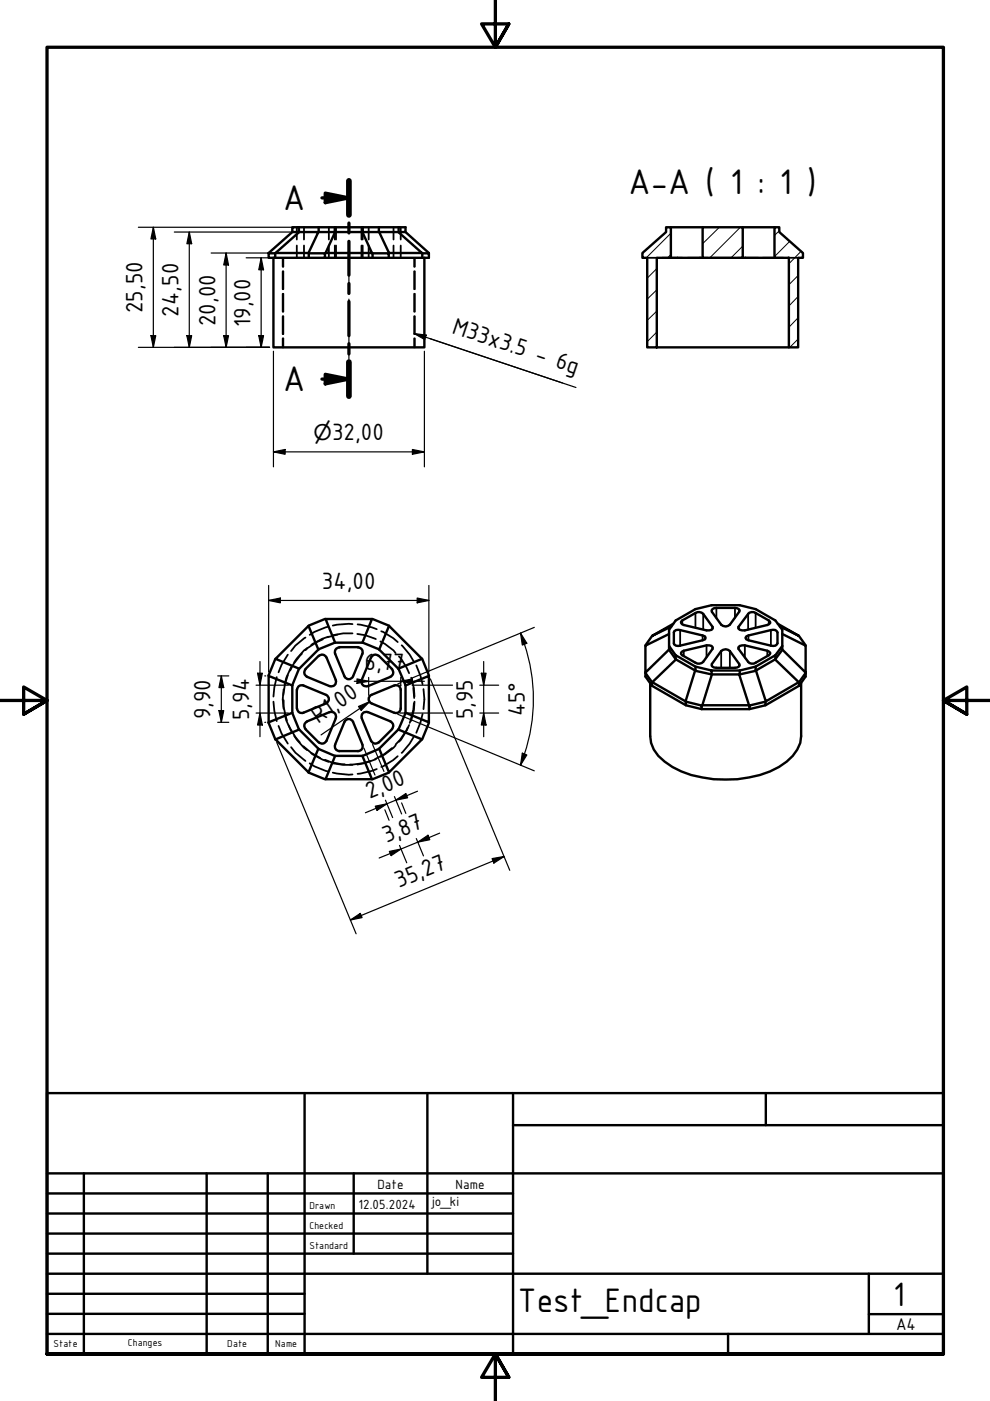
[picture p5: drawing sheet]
<svg xmlns="http://www.w3.org/2000/svg" width="210mm" height="297mm" viewBox="0 0 210 297" stroke-linecap="round" stroke-linejoin="round" font-family="sans-serif">
<!-- layer: Hatch (ISO) -->
<g fill="none" stroke="#000" stroke-width=".21">
<path d="M139.3 56.9l-2.1 2.1M142.2 54l-.7 .7M142.2 49.5l-5.2 5.2M152.5 48.2l-3.5 3.5M157 48.2l-6.5 6.5M157.5 52.2l-2.5 2.5M165.2 48.9l-1 1M167.4 51.2l-3.2 3.2M169.2 58.4l-1.9 2M169.8 53.3l-2.5 2.6M139.3 70.4l-2.1 2M139.3 66l-2.1 1.9"/>
<path d="M139.3 61.5l-2.1 1.9M169.2 71.9l-1.8 1.7M169.2 67.4l-1.9 2M169.2 62.9l-1.9 2"/>
</g>
<!-- layer: Hidden (ISO) -->
<g fill="none" stroke="#000" stroke-width=".38">
<path d="M59.9 54.7v1.9M59.9 57.5v3.8M60.1 54.7v1.9M60.1 57.5v3.8M62.9 48.2v2.6M62.9 52.1v2.6M64.5 48.2v2.6M64.5 52.1v2.6M69.7 48.2v2.6M69.7 52.1v2.6M71 48.2v2.6M71 52.1v2.6"/>
<path d="M71.2 48.2v2.6M71.2 52.1v2.6M76.6 48.2v2.6M76.6 52.1v2.6M76.9 48.2v2.6M76.9 52.1v2.6M78.2 48.2v2.6M78.2 52.1v2.6M83.4 48.2v2.6M83.4 52.1v2.6M85 48.2v2.6M85 52.1v2.6"/>
<path d="M87.8 54.7v1.9M87.8 57.5v3.8M87.9 54.7v1.9M87.9 57.5v3.8M137.2 54.7h2.2M140.4 54.7h4.3M145.7 54.7h4.4M151.1 54.7h4.3M156.4 54.7h4.3M161.7 54.7h4.4M167.1 54.7h2.1M59.9 62.3v3.8"/>
<path d="M59.9 67v3.9M59.9 71.7v1.9M60.1 62.3v3.8M60.1 67v3.9M60.1 71.7v1.9M87.8 62.3v3.8M87.8 67v3.9M87.8 71.7v1.9M87.9 62.3v3.8M87.9 67v3.9M87.9 71.7v1.9M61 138.8l-1.3 2.2-.6 1.5"/>
<path d="M64 138.6l-1.8 2.3-.7 1.3M64.8 135.2l-2.2 1.7-.9 1.1M65.2 137.4l-.7 .5-2.1 2.5M68.5 135.6l-1.3 .5-2.4 1.7M69.5 132.9l-2.8 1.1-1 .6M69.7 135l-1.4 .4-2.3 1.4M71.6 134.5l-2.2 .6M74.7 132.3l-3.3 .1-.9 .2M74.7 134.3h-1.9l-2.2 .4M75.8 134.4l1.6 .3 2.3 .8M75.8 132.4l3.1 .6 1 .4M80.6 136l1 .5 1.8 1.4 .5 .6"/>
<path d="M80.8 133.8l2.6 1.5 .9 .8M84.6 139.2l.4 .4 1.2 2 .5 1.1M85.2 136.8l1.7 2 .8 1.4M58 148.8l.2 1.9 .5 2.2M58.7 143.6l-.5 2.1-.2 2M59.1 153.9l.6 1.6 1.3 2.2M60.1 148.4v1.4l.7 3M60.1 146.2l-.2 2.1 .2 2M60.3 151.3l.4 1.5 1.1 2.3M61 143.1l-.6 2.1-.3 2.2M61.2 153.8l1.5 2.5 .9 1.1M61.7 158.4l.9 1.2 2.2 1.7"/>
<path d="M61.8 141.3l-1.1 2.4-.4 1.4M62.4 156l2.1 2.5 .7 .6M64.3 158.2l1.7 1.4 1.9 1.1M66 159.7l2.3 1.3 1.4 .5M83.1 158.6l-1.7 1.3-1.9 1.1M83.9 158l-2.3 1.9-1 .6M86.4 154.3l-1.6 2.5-.9 1M86.7 153.7l-.5 1.2-1.2 1.9-.4 .5M87.2 143.7l.6 2.2 .1 1.8M87.6 145.8l.2 2.2M87.7 156.3l-.8 1.4-1.7 1.9M87.8 149.1l-.2 1.4-.7 2.8"/>
<path d="M87.9 148.8l-.1 1.7-.6 2.3M88.3 141.1l.9 2.2 .4 1.8M89.6 151.4l-.4 1.7-.9 2.3M89.8 146.1l.2 2.2-.2 2.1M65.7 161.8l1 .7 2.8 1.1M68.9 161.1l1.3 .5 2.9 .4M70.5 163.8l3.5 .5 .7-.1M70.6 161.8l2.2 .4h1.9M78.5 161.3l-1.3 .5-3 .3M79.7 161l-2.3 .8-1.6 .3M79.9 163.1l-1 .3-3.1 .7M84.3 160.3l-.9 .8-2.6 1.5"/>
</g>
<!-- layer: Visible (ISO) -->
<g fill="none" stroke="#000" stroke-width=".51">
<path d="M57 53.7h1.4v1h-1.4zM58 54.7v18.9h32v-18.9M58.4 54.7h7.1M58.4 53.6l5-4.4h4.1l-2.1 4.4M58.4 53.6v.1M58.4 53.6h7M62 48.2h1.4v1h-1.4zM62 49.2l-5 4.5M63.4 48.2h22.6v1h-1.5M63.4 49.2h.1M65.4 53.6l3.5 .1v1h-3.4v-1M67.6 48.2l-.1 1"/>
<path d="M69 53.6l-.1 .1M71 48.2v1h-3.4M71 49.2h.1M71.1 49.2h5.7l2.1 4.4h-9.9zM76.9 48.2l-.1 1M78.9 53.6l.1 .1v1M79 53.7h3.4v1M80.3 48.2v1h-3.4M80.3 49.2h.1M80.4 49.2h4.1l5 4.4h-7zM82.5 53.6l-.1 .1M84.5 48.2v1"/>
<path d="M86 49.2l4.9 4.5M89.5 53.6v1.1M89.5 53.7h1.4v1h-22M141.2 48.2h1v6.5h-2.9v18.9h-2.1v-18.9h-1v-1.1l5-4.4zM142.2 48.2h6.8M142.2 54.7h6.8M157.5 54.7h-8.5v-6.5h8.5v6.5h6.7M157.5 48.2h6.7M164.2 48.2h1v1l5 4.4v1.1h-1v18.9h-1.9v-18.9h-3.1zM139.3 73.6h28M58.4 139.7l-1.4 3.6M67.5 137.7l-2.1-5-7 7 5 2.1"/>
<path d="M67.6 139.1l-2.8 2.7M67.6 139.1a.98 .98 0 0 1 1.6 .3M69 131.2l-3.6 1.5M69.2 139.4l2 4.7M71.1 136.3l-2.1-5.1h9.9l-2.1 5.1M71.9 137.2h4M72 137.3a.98 .98 0 0 0-.9 1.3l1.9 4.8a.98 .98 0 0 0 .9 .6 .98 .98 0 0 0 1-.6l1.9-4.8M75.9 137.3a.98 .98 0 0 1 .9 1.3M78.7 139.4l-2 4.7M78.9 131.2l3.6 1.5M80.3 139.1a.98 .98 0 0 0-1.6 .3M80.3 139.1l2.8 2.7"/>
<path d="M82.5 132.7l-2.1 5M82.5 132.7l7 7M89.5 139.7l1.4 3.6M89.5 139.7l-5 2.1M138.3 134.8l-1.5 2.1M141.9 134.4l-5.1 2.5v5.7l5.1-4.9M141.9 137l1.4 1.9M142.7 132.3l-4.4 2.5 4.1-2M142.9 133.8l.4-.2h.9l4.8 1.1 .5 .2 .1 .3-.1 .4-.5 .1-4.8 1.2a.95 .95 0 0 1-1.3-.5zM143.3 138.9v.9M143.3 138.9l4.1 2.4M144.4 131.8l3-1.8a1.33 1.33 0 0 1 1.7 .2l2 2.7v.3l-.2 .3-1.1 .2-4.8-1.2-.4-.2z"/>
<path d="M144.6 138.2l5.2-1.4 1.1 .2 .2 .3v.3l-2 2.7a1.33 1.33 0 0 1-1.7 .2l-2.7-1.6-.3-.2zM151.1 129.1l.8-.2h3.9l.9 .2 .1 .3-.1 .3-2 2.7a1.3 1.3 0 0 1-1.8 0l-2-2.7v-.3zM152.9 138a1.3 1.3 0 0 1 1.8 0l2 2.8 .1 .3-.1 .2-.9 .3h-3.9l-.8-.3-.2-.2v-.3zM156.5 137.3l.3-.3 1.1-.2 4.8 1.2 .6 .4-.3 .5-2.8 1.6a1.23 1.23 0 0 1-1.6-.2l-2-2.7zM158.2 134.9l5.2-1.3a.99 .99 0 0 1 1.4 .5v2.3a.99 .99 0 0 1-1.4 .5l-4.7-1.2-.5-.1-.1-.4zM158.9 129.9l.9-.1 3.2 1.8 .3 .5-.6 .4-4.8 1.2-1.1-.2-.3-.3 .1-.3zM164.4 138.9l-.1 .9M164.4 138.9l-4.2 2.4M164.9 132.3l4.5 2.5-4-2M165.9 137v.8l-1.5 1.9M165.9 134.4l4.9 2.5v5.7l-4.9-4.9M165.9 137l-1.5 1.9"/>
<path d="M165.9 137v-3.5l-1.5-1.9-4.2-2.5-3.4-.8h-5.9l-3.5 .8-4.1 2.5-1.4 1.9v4.3l1.4 1.9M169.4 134.8l1.4 2.1M57 153.1l1.4 3.6 7 7.1M62 145.3l-5-2v9.8M62 151.1l-5 2M62.9 146.2v4M63 146.3a.98 .98 0 0 1 1.4-1l4.7 2M63.4 154.7l-5 2.1M64.8 154.6l2.8 2.8M64.8 141.9a.98 .98 0 0 0 .3 1.6M65.1 143.5l4.8 2a.98 .98 0 0 0 1.1-.3 .98 .98 0 0 0 .2-1M65.1 153a.98 .98 0 0 0-.3 1.6"/>
<path d="M67.5 158.7l-2.1 5.1M69.1 149.1l-4.7 2a.98 .98 0 0 1-1.4-.9M69.1 147.3a.98 .98 0 0 1 .6 .9 .98 .98 0 0 1-.6 .9M69.2 157a.98 .98 0 0 1-1.6 .4M71.1 157.8l1.9-4.7a.98 .98 0 0 1 .9-.7 .98 .98 0 0 1 1 .7l1.9 4.7M71.1 157.9a.98 .98 0 0 0 .9 1.3M71.2 152.3a.98 .98 0 0 0-.2-1.1 .98 .98 0 0 0-1.1-.2l-4.8 2M71.2 152.3l-2 4.8M71.9 159.2h4M76.7 152.3l2 4.8M76.7 152.3a.98 .98 0 0 1 .2-1.1 .98 .98 0 0 1 1.1-.2l4.8 2M76.8 157.9a.98 .98 0 0 1-.9 1.3"/>
<path d="M78.7 157a.98 .98 0 0 0 1.6 .4M78.8 147.3a.98 .98 0 0 0-.6 .9 .98 .98 0 0 0 .6 .9M78.8 147.3l4.8-2a.98 .98 0 0 1 1.4 1v3.9a.98 .98 0 0 1-1.4 .9l-4.8-2M82.8 153a.98 .98 0 0 1 .3 1.6M82.8 143.5l-4.8 2a.98 .98 0 0 1-1.1-.3 .98 .98 0 0 1-.2-1M83.1 141.9a.98 .98 0 0 1-.3 1.6M83.1 154.6l-2.8 2.8M84.5 154.7l5 2.1-7 7-2.1-5.1M86 145.3l4.9-2v9.8l-4.9-2M90.9 153.1l-1.4 3.7M136.8 142.6v.8l1.4 2M136.8 142.7l1.4 1.9"/>
<path d="M137.9 144.8v11.3a6.8 6.8 0 0 0 3 5.4 20.3 20.3 0 0 0 13 3.8 20.7 20.7 0 0 0 12.9-3.8 7.3 7.3 0 0 0 3.1-5.4v-11.3M138.2 145.4l7.2 4.1M138.3 144.6l-.1 .8M138.3 144.6l7.1 4.1M145.4 148.7v.1M145.4 148.8l3.4 .8v.8l-3.4-.9zM147.4 142.2l-4.1-2.4-5 4.8M147.4 142.2h.1M147.4 142.2l-2 6.5M147.4 141.3l3.5 .9v.8l-3.5-.8zM148.8 150.4h10.1M148.9 149.5l-.1 .1"/>
<path d="M148.9 149.5h9.9M150.9 143h.1M150.9 142.2h5.9M150.9 143h5.8l2.1 6.5M150.9 143l-2 6.5M156.8 142.2v.8h-.1M158.8 149.5l3.5-.7v.7l-3.4 .9v-.8M160.2 141.3v.9l-3.4 .8M160.2 141.3l-3.4 .9M160.3 142.2l4-2.4 5.1 4.8-7 4.1zM160.3 142.2h-.1M162.4 148.7l-.1 .1"/>
<path d="M169.4 144.6v.8M169.4 144.6l1.4-1.9v.7l-1.4 2M169.4 145.4l-7.1 4.1M170.8 142.6v.1M65.4 163.8l3.6 1.4M71.1 160.3l-2.1 4.9h9.9l-2.1-4.9M82.5 163.8l-3.6 1.4"/>
<circle cx="74" cy="148.2" r="12.3"/>
</g>
<!-- layer: Visible Narrow (ISO) -->
<g fill="none" stroke="#000" stroke-width=".38">
<path d="M144.2 133.6v3.3M144.7 131.6v.8M145 138v1.1M147.4 130v3.1M149 134.7v1M149.1 130.2v3.3M149.8 136.8v2.6M151.1 132.9v.4M151.9 128.9v2.1M152.9 138v3.6M154.7 138v3.6M155.8 128.9v2.1"/>
<path d="M156.6 132.9v.4M157.9 136.8v2.6M158.6 130.2v3.3M158.7 134.7v1M160.2 130v3.1M162.7 138v1.1M163 131.6v.8M163.4 133.6v3.3M150.9 140.8v.4M156.7 140.8v.4"/>
</g>
<!-- layer: Section Line (ISO) -->
<path d="M74 38.3v7.3M68.3 42h5.7M69 40.9l5 1.1-5 1zM74 47.3v2.1M74 51.2v7.1M69 79.4l5 1-5 1zM74 60.1v2.1M74 63.9v7.3M74 72.9v2.1M74 76.8v7.2M68.3 80.4h5.7" fill="none" stroke="#000" stroke-width=".7"/>
<path d="M74 38.3v7.3M74 76.8v7.2" fill="none" stroke="#000" stroke-width="1.2"/>
<g fill="#000">
<path d="M69 40.9l5 1.1-5 1z" fill-rule="evenodd"/>
<path d="M69 79.4l5 1-5 1z" fill-rule="evenodd"/>
</g>
<!-- layer: Border (ISO) -->
<path d="M105 0v10l-2.9-4.9h5.8l-2.9 4.9 2.9-4.9M0 148.5h10l-5-2.8v5.7l5-2.9-5 2.9M210 148.5h-10l5-2.8v5.7l-5-2.9 5 2.9M10 287.1v-277.1h190v277.1h-190h190M107.9 292l-2.9-4.9 2.9 4.9h-5.8l2.9-4.9v9.9" fill="none" stroke="#000" stroke-width=".7"/>
<!-- layer: Title (ISO) -->
<g fill="none" stroke="#000" stroke-width=".51">
<path d="M10 231.8h190v55.3h-190zM64.6 231.8v55.3M90.6 231.8v38.3M108.8 238.6h91.2M108.8 231.8v55.3M162.4 231.8v6.8M10 253h98.8M10 257.3h98.8M10 248.8h190M17.8 248.8v38.3M43.8 248.8v38.3M56.8 248.8v38.3"/>
<path d="M75 248.8v17M10 261.5h98.8M10 265.8h98.8M10 270.1h190M10 274.3h54.6M10 278.6h54.6M184.2 278.6h15.8M184.2 270.1v12.7M10 282.8h190M154.4 282.8v4.3"/>
</g>
<!-- layer: Dimension (ISO) -->
<g fill="none" stroke="#000" stroke-width=".25">
<path d="M29.3 48.2h33.2M32.5 48.2l.5 2.5h-1zM32.5 48.2v25.4M37 49.2h25.6M40.1 49.2l.5 2.5h-1zM40.1 49.2v24.4M44.8 53.6h12.9M47.9 53.6l.6 2.6h-1.1zM47.9 53.6v20M52.2 54.7h4.9M55.4 54.7l.5 2.5h-1zM55.4 54.7v18.9"/>
<path d="M29.3 73.6h27.8M32 71.2h1l-.5 2.4zM39.6 71.2h1l-.5 2.4zM47.4 71.2h1.1l-.6 2.4zM54.9 71.2h1l-.5 2.4zM58 74.5v24.5M90 74.5v24.5M58 95.8l2.5-.5v1zM58 95.8h32M87.4 95.3l2.6 .5-2.6 .5zM57 127.3l2.4-.5v1zM57 127.3h33.9"/>
<path d="M57 124.1v18.4M88.5 126.8l2.4 .5-2.4 .5zM90.9 124.1v18.4M110.4 134.2l1.3 2.2-1 .4zM110.4 134.2l.9 2.4M111.2 136.6a36.5 36.5 0 0 1 0 23.3M113.3 133l-25.9 10.7M46.2 143.3h2.3M46.2 153.1h2.3M46.4 150.7h1l-.5 2.4zM46.9 143.3l.5 2.5h-1zM46.9 143.3v9.8"/>
<path d="M54.3 151.2h6.9M54.3 145.3h6.9M54.6 142.7h1l-.5 2.6zM55.1 151.2l.5 2.5h-1zM55.1 140.3v15.9M56.1 143.3h.1M56.1 153.1h.1M58.7 157.4l16.8 40.6M75.1 144.4h14.9M75.7 143.9l2.5 .5-2.5 .5zM76 149.8l2.4-1-1.8 1.8zM77.2 158.6l2.3 5.7"/>
<path d="M78.2 143.6v3.8M78.4 148.8l-10.3 7M79 157.8l2.4 5.8M84.3 151.4l29 12M84.8 151.2h11.1M84.8 145.3h.2M85 144.4l2.4-.5v1zM85 143.6v1.9M85 144.7l-.7 .3M87.4 145.3h8.5M91.2 143.9l16.9 40.6M101.7 151.2h4"/>
<path d="M101.7 145.3h4M102 142.7h1.1l-.5 2.6zM102.6 151.2l.5 2.5h-1.1zM102.6 140.3v15.9M110.7 159.7l1 .4-1.3 2.1zM111.3 159.9l-.9 2.3M79.6 170.9l2.4-.5-2.1 1.4zM81.6 171.7l.9 2.2M81.7 169.7l1.5 3.6M83.6 168.9l1.6 3.7M83.9 169.7l2.1-1.4 .4 .8zM84.7 179.2l1.5 3.7"/>
<path d="M85.2 170.2l.8 2.3M88.3 177.8l1.5 3.7M88.5 167.8l-11 4.5M88.6 178.5l2.1-1.4 .4 .9zM93.2 176.6l-12.8 5.3M74.3 195.1l2.1-1.4 .4 .8zM82.5 180.5l2.5-.5-2.1 1.4zM104.3 182l2.6-.4-2.2 1.4zM106.9 181.6l-32.6 13.5"/>
</g>
<g fill="#000">
<path d="M32.5 48.2l.5 2.5h-1z" fill-rule="evenodd"/>
<path d="M40.1 49.2l.5 2.5h-1z" fill-rule="evenodd"/>
<path d="M47.9 53.6l.6 2.6h-1.1z" fill-rule="evenodd"/>
<path d="M55.4 54.7l.5 2.5h-1z" fill-rule="evenodd"/>
<path d="M32 71.2h1l-.5 2.4z" fill-rule="evenodd"/>
<path d="M39.6 71.2h1l-.5 2.4z" fill-rule="evenodd"/>
<path d="M47.4 71.2h1.1l-.6 2.4z" fill-rule="evenodd"/>
<path d="M54.9 71.2h1l-.5 2.4z" fill-rule="evenodd"/>
<path d="M58 95.8l2.5-.5v1z" fill-rule="evenodd"/>
<path d="M87.4 95.3l2.6 .5-2.6 .5z" fill-rule="evenodd"/>
<path d="M57 127.3l2.4-.5v1z" fill-rule="evenodd"/>
<path d="M88.5 126.8l2.4 .5-2.4 .5z" fill-rule="evenodd"/>
<path d="M110.4 134.2l1.3 2.2-1 .4z" fill-rule="evenodd"/>
<path d="M46.4 150.7h1l-.5 2.4z" fill-rule="evenodd"/>
<path d="M46.9 143.3l.5 2.5h-1z" fill-rule="evenodd"/>
<path d="M54.6 142.7h1l-.5 2.6z" fill-rule="evenodd"/>
<path d="M55.1 151.2l.5 2.5h-1z" fill-rule="evenodd"/>
<path d="M75.7 143.9l2.5 .5-2.5 .5z" fill-rule="evenodd"/>
<path d="M76 149.8l2.4-1-1.8 1.8z" fill-rule="evenodd"/>
<path d="M85 144.4l2.4-.5v1z" fill-rule="evenodd"/>
<path d="M102 142.7h1.1l-.5 2.6z" fill-rule="evenodd"/>
<path d="M102.6 151.2l.5 2.5h-1.1z" fill-rule="evenodd"/>
<path d="M110.7 159.7l1 .4-1.3 2.1z" fill-rule="evenodd"/>
<path d="M79.6 170.9l2.4-.5-2.1 1.4z" fill-rule="evenodd"/>
<path d="M83.9 169.7l2.1-1.4 .4 .8z" fill-rule="evenodd"/>
<path d="M88.6 178.5l2.1-1.4 .4 .9z" fill-rule="evenodd"/>
<path d="M74.3 195.1l2.1-1.4 .4 .8z" fill-rule="evenodd"/>
<path d="M82.5 180.5l2.5-.5-2.1 1.4z" fill-rule="evenodd"/>
<path d="M104.3 182l2.6-.4-2.2 1.4z" fill-rule="evenodd"/>
</g>
<!-- layer: Symbol (ISO) -->
<path d="M87.8 70.7l2.6 .3-.4 1zM87.8 70.7l31.5 10.5M91.2 71.8l30.9 10.4" fill="none" stroke="#000" stroke-width=".25"/>
<path d="M87.8 70.7l2.6 .3-.4 1z" fill-rule="evenodd" fill="#000"/>
<!-- layer: Centerline (ISO) -->
<path d="M74 52.2v9.7M74 63.4v1.5M74 66.4v9.8" fill="none" stroke="#000" stroke-width=".25"/>
<g font-size="8.1">
<text x="133.3" y="41.1">A-A ( 1 : 1 )</text>
<text x="60.1" y="44.6">A</text>
<text x="60.1" y="83">A</text>
</g>
<g font-size="7.7">
<text x="109.8" y="278.2">Test_Endcap</text>
<text x="189.4" y="276.8">1</text>
</g>
<g font-size="5.4">
<text x="30.2" y="66.4" transform="rotate(-90 30.2 66.4)">25,50</text>
<text x="37.8" y="67.1" transform="rotate(-90 37.8 67.1)">24,50</text>
<text x="45.7" y="69.2" transform="rotate(-90 45.7 69.2)">20,00</text>
<text x="53.1" y="69.3" transform="rotate(-90 53.1 69.3)">19,00</text>
<text x="95.6" y="70.5" transform="rotate(18 95.6 70.5)">M33x3.5 - 6g</text>
<text x="70.4" y="93.3">32,00</text>
<text x="68.3" y="125">34,00</text>
<text x="77.3" y="142.1">6,77</text>
<text x="44.6" y="152.5" transform="rotate(-90 44.6 152.5)">9,90</text>
<text x="52.8" y="152.7" transform="rotate(-90 52.8 152.7)">5,94</text>
<text x="67.4" y="153.5" transform="rotate(-34 67.4 153.5)">R1,00</text>
<text x="100.3" y="152.5" transform="rotate(-90 100.3 152.5)">5,95</text>
<text x="111.3" y="151.9" transform="rotate(-90 111.3 151.9)">45°</text>
<text x="78.4" y="169.5" transform="rotate(-23 78.4 169.5)">2,00</text>
<text x="82" y="178.8" transform="rotate(-23 82 178.8)">3,87</text>
<text x="84.6" y="188.3" transform="rotate(-23 84.6 188.3)">35,27</text>
</g>
<text font-size="4.6" x="66.5" y="93.3">⌀</text>
<text font-size="3.9" x="190" y="282">A4</text>
<g font-size="3">
<text x="76" y="256.3">12.05.2024</text>
<text x="80" y="252">Date</text>
<text x="91.6" y="255.7">jo_ki</text>
<text x="96.6" y="252">Name</text>
</g>
<g font-size="2.3">
<text x="65.6" y="256.3">Drawn</text>
<text x="65.6" y="260.5">Checked</text>
<text x="65.6" y="264.8">Standard</text>
<text x="11.4" y="285.7">State</text>
<text x="27.1" y="285.4">Changes</text>
<text x="48.2" y="285.7">Date</text>
<text x="58.4" y="285.7">Name</text>
</g>
</svg>
